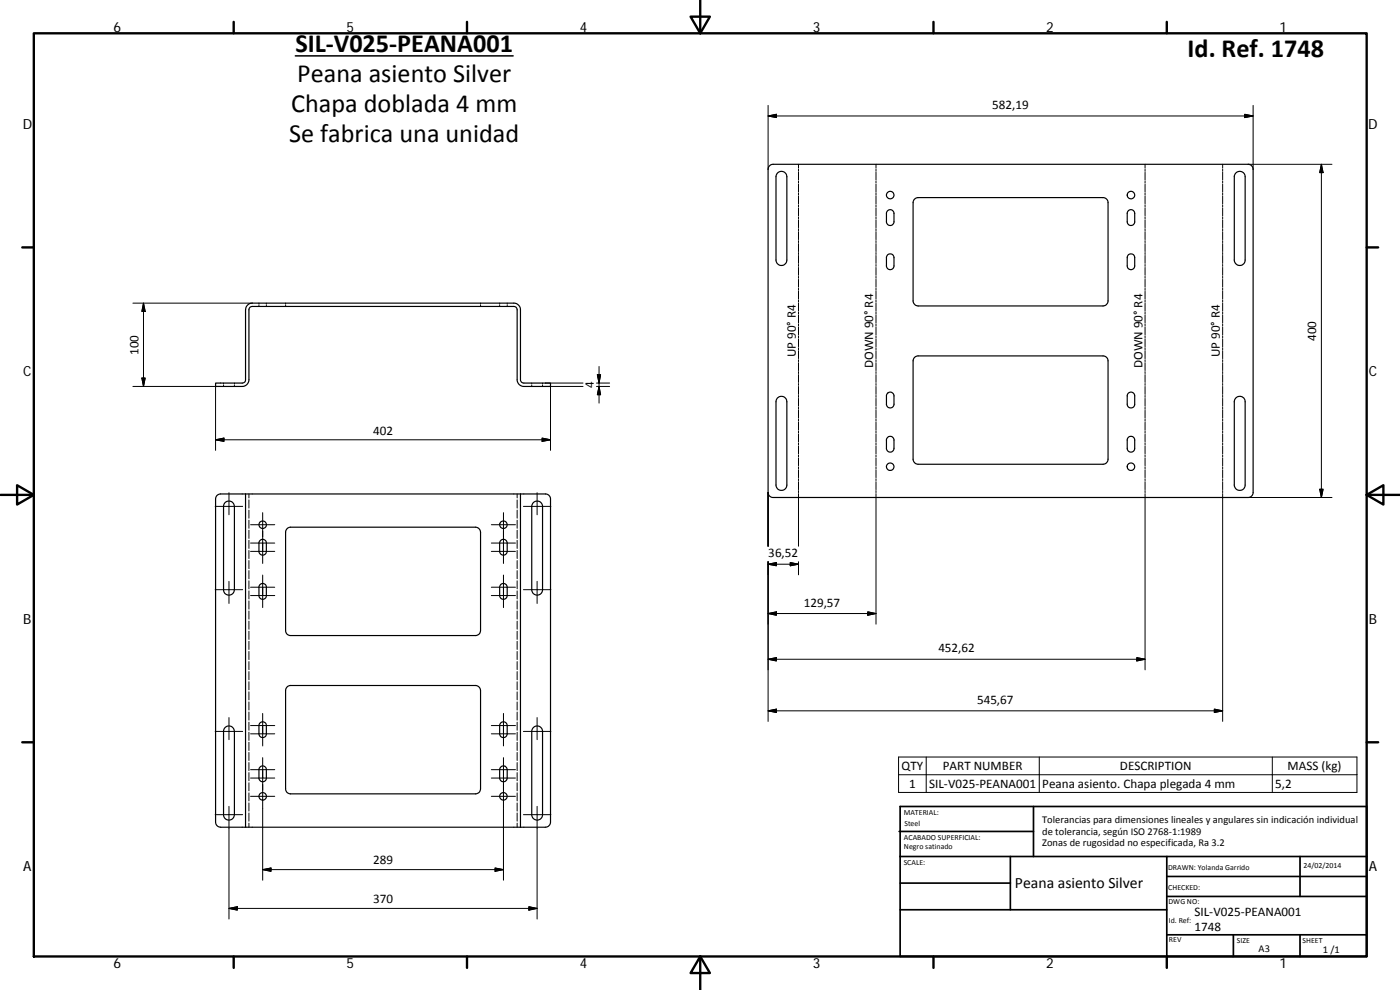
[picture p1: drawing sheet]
<svg xmlns="http://www.w3.org/2000/svg" width="420mm" height="297mm" viewBox="0 0 420 297" stroke-linecap="round" stroke-linejoin="round" font-family="sans-serif">
<g fill="none" stroke="#000" stroke-width=".36">
<path d="M231 49.7l1-.4h142.6a1.56 1.56 0 0 1 1.5 1.5v97a1.52 1.52 0 0 1-1.5 1.5h-142.6a1.48 1.48 0 0 1-1.5-1.5v-97zM233.3 51.9a1.63 1.63 0 0 1 1.8-.4 1.63 1.63 0 0 1 1 1.5v25a1.63 1.63 0 0 1-1.6 1.7 1.63 1.63 0 0 1-1.6-1.7v-25zM274.7 59.5l.8-.2h55.5a1.52 1.52 0 0 1 1.5 1.5v29.5a1.56 1.56 0 0 1-1.5 1.5h-55.5a1.6 1.6 0 0 1-1.5-1.5v-29.5l.3-.9zM371.1 51.7a1.63 1.63 0 0 1 1.7-.1 1.63 1.63 0 0 1 .9 1.4v25a1.63 1.63 0 0 1-1.6 1.7 1.63 1.63 0 0 1-1.7-1.7v-25l.3-.8zM266.5 76.4a1.14 1.14 0 0 1 1.2-.1 1.14 1.14 0 0 1 .6 1v2.5a1.13 1.13 0 0 1-1.1 1.1 1.13 1.13 0 0 1-1.2-1.1l.1-2.8zM266.5 63.2a1.12 1.12 0 0 1 1.2-.2 1.12 1.12 0 0 1 .6 1v2.5a1.13 1.13 0 0 1-1.1 1.2 1.13 1.13 0 0 1-1.2-1.2l.1-2.7zM338.7 63.2a1.12 1.12 0 0 1 1.2-.2 1.12 1.12 0 0 1 .6 1v2.5a1.12 1.12 0 0 1-1.1 1.2 1.12 1.12 0 0 1-1.1-1.2v-2.7zM338.7 76.4a1.14 1.14 0 0 1 1.2-.1 1.14 1.14 0 0 1 .6 1v2.5a1.12 1.12 0 0 1-1.1 1.1 1.12 1.12 0 0 1-1.1-1.1v-2.8zM74.4 91.4l1.3-.4h78.5a2 2 0 0 1 2 1.9v21.3l.4 .5 .6 .2h8v1.1h-8a2.04 2.04 0 0 1-2-2.1v-21l-.4-.8-.6-.2-78.7 .1-.6 .3-.2 .6v21a2.04 2.04 0 0 1-2 2.1h-8v-1.1h8l.6-.2 .3-.3 .1-21.5 .1-.7zM233.3 119.4a1.65 1.65 0 0 1 1.8-.4 1.65 1.65 0 0 1 1 1.5v25a1.63 1.63 0 0 1-1.6 1.6 1.63 1.63 0 0 1-1.6-1.6v-25zM266.5 117.9a1.14 1.14 0 0 1 1.2-.1 1.14 1.14 0 0 1 .6 1v2.5a1.13 1.13 0 0 1-1.1 1.1 1.13 1.13 0 0 1-1.2-1.1l.1-2.8zM274.5 107.2l1-.4h55.5a1.52 1.52 0 0 1 1.5 1.5v29.5a1.56 1.56 0 0 1-1.5 1.5h-55.5a1.6 1.6 0 0 1-1.5-1.5v-29.5z"/>
<path d="M338.7 117.9a1.14 1.14 0 0 1 1.2-.1 1.14 1.14 0 0 1 .6 1v2.5a1.12 1.12 0 0 1-1.1 1.1 1.12 1.12 0 0 1-1.1-1.1v-2.8zM370.9 119.4a1.63 1.63 0 0 1 1.8-.4 1.63 1.63 0 0 1 1 1.5v25a1.63 1.63 0 0 1-1.6 1.6 1.63 1.63 0 0 1-1.7-1.6v-25zM266.5 131.2a1.11 1.11 0 0 1 1.2-.2 1.11 1.11 0 0 1 .6 1v2.5a1.13 1.13 0 0 1-1.1 1.2 1.13 1.13 0 0 1-1.2-1.2l.1-2.7zM338.7 131.2a1.11 1.11 0 0 1 1.2-.2 1.11 1.11 0 0 1 .6 1v2.5a1.12 1.12 0 0 1-1.1 1.2 1.12 1.12 0 0 1-1.1-1.2v-2.7zM67.5 150.9a1.65 1.65 0 0 1 1.8-.5 1.65 1.65 0 0 1 1 1.5v25a1.63 1.63 0 0 1-1.6 1.7 1.63 1.63 0 0 1-1.6-1.7v-25zM73.7 148.2h-7.5a1.48 1.48 0 0 0-1.5 1.5v97a1.56 1.56 0 0 0 1.5 1.5h7.5M73.7 148.2h82.5M73.7 148.2v100h82.5M86.1 158.6l1.1-.4h55.5a1.56 1.56 0 0 1 1.5 1.5v29.5a1.48 1.48 0 0 1-1.5 1.5h-55.5a1.45 1.45 0 0 1-1.5-1.5v-29.5zM156.2 148.2h7.5a1.52 1.52 0 0 1 1.5 1.5v97a1.6 1.6 0 0 1-1.5 1.5h-7.5M156.2 148.2v100M160 150.9a1.62 1.62 0 0 1 1.8-.5 1.62 1.62 0 0 1 1 1.5v25a1.62 1.62 0 0 1-1.6 1.7 1.62 1.62 0 0 1-1.6-1.7v-25z"/>
<path d="M78 175.5a1.11 1.11 0 0 1 1.2-.4 1.11 1.11 0 0 1 .7 1.1v2.5a1.11 1.11 0 0 1-1.1 1.1 1.11 1.11 0 0 1-1.1-1.1v-2.5zM78.1 162.1a1.1 1.1 0 0 1 1.2-.2 1.1 1.1 0 0 1 .6 1v2.5a1.11 1.11 0 0 1-1.1 1.2 1.11 1.11 0 0 1-1.1-1.2v-2.7zM150.2 175.5a1.14 1.14 0 0 1 1.3-.4 1.14 1.14 0 0 1 .7 1.1v2.5a1.13 1.13 0 0 1-1.1 1.1 1.13 1.13 0 0 1-1.1-1.1v-2.5zM150.2 162.2a1.13 1.13 0 0 1 1.3-.3 1.13 1.13 0 0 1 .7 1v2.5a1.13 1.13 0 0 1-1.1 1.2 1.13 1.13 0 0 1-1.1-1.2v-2.5zM67.5 218.4a1.64 1.64 0 0 1 1.8-.5 1.64 1.64 0 0 1 1 1.6v24.9a1.63 1.63 0 0 1-1.6 1.7 1.63 1.63 0 0 1-1.6-1.7v-24.9zM78 217a1.11 1.11 0 0 1 1.2-.4 1.11 1.11 0 0 1 .7 1.1v2.5a1.11 1.11 0 0 1-1.1 1.1 1.11 1.11 0 0 1-1.1-1.1v-2.5zM86.1 206.1l1.1-.4h55.5a1.56 1.56 0 0 1 1.5 1.5v29.5a1.48 1.48 0 0 1-1.5 1.5h-55.5a1.45 1.45 0 0 1-1.5-1.5v-29.5zM150.2 217a1.14 1.14 0 0 1 1.3-.4 1.14 1.14 0 0 1 .7 1.1v2.5a1.13 1.13 0 0 1-1.1 1.1 1.13 1.13 0 0 1-1.1-1.1v-2.5zM160 218.4a1.61 1.61 0 0 1 1.8-.5 1.61 1.61 0 0 1 1 1.6v24.9a1.62 1.62 0 0 1-1.6 1.7 1.62 1.62 0 0 1-1.6-1.7v-24.9zM78.1 230.1a1.1 1.1 0 0 1 1.2-.2 1.1 1.1 0 0 1 .6 1v2.5a1.11 1.11 0 0 1-1.1 1.2 1.11 1.11 0 0 1-1.1-1.2v-2.7zM150.4 230.1a1.12 1.12 0 0 1 1.2-.2 1.12 1.12 0 0 1 .6 1v2.5a1.13 1.13 0 0 1-1.1 1.2 1.13 1.13 0 0 1-1.1-1.2v-2.7z"/>
<circle cx="267.2" cy="58.5" r="1.13"/>
<circle cx="339.4" cy="58.5" r="1.12"/>
<circle cx="78.8" cy="157.4" r="1.12"/>
<circle cx="151.1" cy="157.4" r="1.12"/>
<circle cx="267.2" cy="140" r="1.13"/>
<circle cx="339.4" cy="140" r="1.12"/>
<circle cx="78.8" cy="238.9" r="1.13"/>
<circle cx="151.1" cy="238.9" r="1.13"/>
</g>
<g fill="none" stroke="#000" stroke-width=".3">
<path d="M230.5 31.6v19.2M230.5 34.8l2.5-.5v1zM230.5 34.8h145.6M373.6 34.3l2.5 .5-2.5 .5zM376.1 31.6v19.2M239.6 49.3v1.2M239.6 50.8v.6M239.6 51.7v2.3M239.6 54.4v.5M239.6 55.2v2.4M239.6 57.9v.6M239.6 58.8v2.4"/>
<path d="M262.9 49.3v1.2M262.9 50.8v.6M262.9 51.7v2.3M262.9 54.4v.5M262.9 55.2v2.4M262.9 57.9v.6M262.9 58.8v2.4M343.7 49.3v1.2M343.7 50.8v.6M343.7 51.7v2.3M343.7 54.4v.5M343.7 55.2v2.4"/>
<path d="M343.7 57.9v.6M343.7 58.8v2.4M366.9 49.3v1.2M366.9 50.8v.6M366.9 51.7v2.3M366.9 54.4v.5M366.9 55.2v2.4M366.9 57.9v.6M366.9 58.8v2.4M374.6 49.3h25.1M396.6 49.3l.5 2.5h-1zM396.6 49.3v100"/>
<path d="M239.6 61.5v.6M239.6 62.4v2.4M239.6 65.1v.6M239.6 66v2.3M239.6 68.6v.6M239.6 69.5v2.4M239.6 72.2v.6M239.6 73.1v2.4M239.6 75.8v.6M239.6 76.6v2.4M239.6 79.4v.5M262.9 61.5v.6"/>
<path d="M262.9 62.4v2.4M262.9 65.1v.6M262.9 66v2.3M262.9 68.6v.6M262.9 69.5v2.4M262.9 72.2v.6M262.9 73.1v2.4M262.9 75.8v.6M262.9 76.6v2.4M262.9 79.4v.5M343.7 61.5v.6M343.7 62.4v2.4"/>
<path d="M343.7 65.1v.6M343.7 66v2.3M343.7 68.6v.6M343.7 69.5v2.4M343.7 72.2v.6M343.7 73.1v2.4M343.7 75.8v.6M343.7 76.6v2.4M343.7 79.4v.5M366.9 61.5v.6M366.9 62.4v2.4M366.9 65.1v.6"/>
<path d="M366.9 66v2.3M366.9 68.6v.6M366.9 69.5v2.4M366.9 72.2v.6M366.9 73.1v2.4M366.9 75.8v.6M366.9 76.6v2.4M366.9 79.4v.5M39.9 91h35.8M43.1 91v25M43.1 91l.5 2.5h-1zM77.7 91v.3"/>
<path d="M77.7 91.6v.3M79.9 91v.3M79.9 91.6v.3M85.7 91v.3M85.7 91.6v.3M144.2 91v.3M144.2 91.6v.3M150 91v.3M150 91.6v.3M152.2 91v.3M152.2 91.6v.3M239.6 80.2v2.4"/>
<path d="M239.6 82.9v.6M239.6 83.8v2.4M239.6 86.5v.6M239.6 87.4v2.4M239.6 90.1v.6M239.6 91v2.3M239.6 93.6v.6M239.6 94.5v2.4M239.6 97.2v.6M239.6 98.1v2.4M262.9 80.2v2.4M262.9 82.9v.6"/>
<path d="M262.9 83.8v2.4M262.9 86.5v.6M262.9 87.4v2.4M262.9 90.1v.6M262.9 91v2.3M262.9 93.6v.6M262.9 94.5v2.4M262.9 97.2v.6M262.9 98.1v2.4M343.7 80.2v2.4M343.7 82.9v.6M343.7 83.8v2.4"/>
<path d="M343.7 86.5v.6M343.7 87.4v2.4M343.7 90.1v.6M343.7 91v2.3M343.7 93.6v.6M343.7 94.5v2.4M343.7 97.2v.6M343.7 98.1v2.4M366.9 80.2v2.4M366.9 82.9v.6M366.9 83.8v2.4M366.9 86.5v.6"/>
<path d="M366.9 87.4v2.4M366.9 90.1v.6M366.9 91v2.3M366.9 93.6v.6M366.9 94.5v2.4M366.9 97.2v.6M366.9 98.1v2.4M39.9 116h26.3M42.6 113.4h1l-.5 2.6zM64.7 116v19.1M67.1 114.9v.4M67.1 115.6v.4"/>
<path d="M70.3 114.9v.4M70.3 115.6v.4M159.6 114.9v.4M159.6 115.6v.4M162.8 114.9v.4M162.8 115.6v.4M163.7 116h11.3M163.7 114.9h11.3M165.2 116v19.1M179 116h4M179 114.9h4M179.3 112.4h.9l-.4 2.5z"/>
<path d="M179.8 110v10.9M179.8 116l.4 2.4h-.9zM239.6 100.8v.6M239.6 101.7v2.3M239.6 104.3v.6M239.6 105.2v2.4M239.6 107.9v.6M239.6 108.8v2.4M239.6 111.5v.6M239.6 112.4v2.3M239.6 115.1v.5M239.6 116v2.3"/>
<path d="M239.6 118.6v.6M239.6 119.5v2.4M262.9 100.8v.6M262.9 101.7v2.3M262.9 104.3v.6M262.9 105.2v2.4M262.9 107.9v.6M262.9 108.8v2.4M262.9 111.5v.6M262.9 112.4v2.3M262.9 115.1v.5M262.9 116v2.3"/>
<path d="M262.9 118.6v.6M262.9 119.5v2.4M343.7 100.8v.6M343.7 101.7v2.3M343.7 104.3v.6M343.7 105.2v2.4M343.7 107.9v.6M343.7 108.8v2.4M343.7 111.5v.6M343.7 112.4v2.3M343.7 115.1v.5M343.7 116v2.3"/>
<path d="M343.7 118.6v.6M343.7 119.5v2.4M366.9 100.8v.6M366.9 101.7v2.3M366.9 104.3v.6M366.9 105.2v2.4M366.9 107.9v.6M366.9 108.8v2.4M366.9 111.5v.6M366.9 112.4v2.3M366.9 115.1v.5M366.9 116v2.3"/>
<path d="M366.9 118.6v.6M366.9 119.5v2.4M64.7 132l2.5-.6v1zM64.7 132h100.5M162.7 131.4l2.5 .6-2.5 .4zM239.6 122.2v.6M239.6 123.1v2.4M239.6 125.8v.6M239.6 126.7v2.4M239.6 129.3v.6M239.6 130.2v2.4M239.6 132.9v.6"/>
<path d="M239.6 133.8v2.4M239.6 136.5v.6M239.6 137.4v2.3M262.9 122.2v.6M262.9 123.1v2.4M262.9 125.8v.6M262.9 126.7v2.4M262.9 129.3v.6M262.9 130.2v2.4M262.9 132.9v.6M262.9 133.8v2.4M262.9 136.5v.6"/>
<path d="M262.9 137.4v2.3M343.7 122.2v.6M343.7 123.1v2.4M343.7 125.8v.6M343.7 126.7v2.4M343.7 129.3v.6M343.7 130.2v2.4M343.7 132.9v.6M343.7 133.8v2.4M343.7 136.5v.6M343.7 137.4v2.3M366.9 122.2v.6"/>
<path d="M366.9 123.1v2.4M366.9 125.8v.6M366.9 126.7v2.4M366.9 129.3v.6M366.9 130.2v2.4M366.9 132.9v.6M366.9 133.8v2.4M366.9 136.5v.6M366.9 137.4v2.3M64.6 151.9h8.2M68.7 147.8v6.7M74.7 148.2v1.2"/>
<path d="M74.7 150v2.4M74.7 153.1v2.4M74.7 156.1v2.4M74.7 159.1v2.4M75.2 157.4h7.3M78.8 153.8v15.3M147.5 157.4h7.2M151.1 153.8v15.3M155.2 148.2v1.2M155.2 150v2.4M155.2 153.1v2.4M155.2 156.1v2.4"/>
<path d="M155.2 159.1v2.4M157.1 151.9h8.2M161.2 147.8v6.7M230.5 147.8v16.1M239.6 140.1v.6M239.6 140.9v2.4M239.6 143.6v.6M239.6 144.5v2.4M239.6 147.2v.6M239.6 148.1v15.8M262.9 140.1v.6M262.9 140.9v2.4"/>
<path d="M262.9 143.6v.6M262.9 144.5v2.4M262.9 147.2v.6M262.9 148.1v39.2M343.7 140.1v.6M343.7 140.9v2.4M343.7 143.6v.6M343.7 144.5v2.4M343.7 147.2v.6M343.7 148.1v52.9M366.9 140.1v.6M366.9 140.9v2.4"/>
<path d="M366.9 143.6v.6M366.9 144.5v2.4M366.9 147.2v.6M366.9 148.1v68.4M374.6 149.3h25.1M396.1 146.8h1l-.5 2.5zM64.6 176.9h8.2M68.7 174.4v6.7M74.7 162.1v2.4M74.7 165.2v2.4M74.7 168.2v2.4M74.7 171.2v2.5"/>
<path d="M74.7 174.3v2.4M74.7 177.3v2.4M75.2 162.9h7.3M75.2 176.2h7.3M75.2 178.7h3.6M75.2 165.4h7.3M78.8 176.2v2.5h3.7M78.8 172.6v9.7M147.5 162.9h7.2M147.5 176.2h7.2M147.5 178.7h7.2M147.5 165.4h3.6"/>
<path d="M151.1 162.9v2.5h3.6M151.1 172.6v9.7M155.2 162.1v2.4M155.2 165.2v2.4M155.2 168.2v2.4M155.2 171.2v2.5M155.2 174.3v2.4M155.2 177.3v2.4M157.1 176.9h8.2M161.2 174.4v6.7M230.5 169.3l2.5-.5v1zM230.5 169.3h9.1"/>
<path d="M230.5 168.5v48M237.2 168.8l2.4 .5-2.4 .5zM239.6 168.5v4M74.7 180.3v2.5M74.7 183.3v2.5M74.7 186.4v2.4M74.7 189.4v2.4M74.7 192.4v2.5M74.7 195.5v2.4M74.7 198.5v2.4M155.2 180.3v2.5M155.2 183.3v2.5"/>
<path d="M155.2 186.4v2.4M155.2 189.4v2.4M155.2 192.4v2.5M155.2 195.5v2.4M155.2 198.5v2.4M230.5 184.1l2.5-.5v1zM230.5 197.8l2.5-.5v1zM230.5 184.1h32.4M230.5 197.8h113.2M260.4 183.6l2.5 .5-2.5 .5zM341.2 197.3l2.5 .5-2.5 .5zM64.6 219.5h8.2"/>
<path d="M68.7 215.3v6.6M74.7 201.5v2.5M74.7 204.6v2.4M74.7 207.6v2.4M74.7 210.6v2.4M74.7 213.6v2.5M74.7 216.7v2.4M74.7 219.7v2.4M75.2 217.7h7.3M78.8 217.7v2.5h3.7M78.8 214.1v9.7M147.5 217.7h7.2"/>
<path d="M151.1 217.7v2.5h3.6M151.1 214.1v9.7M155.2 201.5v2.5M155.2 204.6v2.4M155.2 207.6v2.4M155.2 210.6v2.4M155.2 213.6v2.5M155.2 216.7v2.4M155.2 219.7v2.4M157.1 219.5h8.2M161.2 215.3v6.6M230.5 213.3l2.5-.5v1z"/>
<path d="M230.5 213.3h136.4M364.4 212.8l2.5 .5-2.5 .5zM74.7 222.7v2.5M74.7 225.8v2.4M74.7 228.8v2.4M74.7 231.8v2.5M74.7 234.9v2.4M74.7 237.9v2.4M75.2 238.9h7.3M75.2 220.2h3.6M75.2 230.9h7.3M75.2 233.4h3.6"/>
<path d="M78.8 230.9v2.5h3.7M78.8 227.3v36.8M147.5 238.9h7.2M147.5 220.2h3.6M147.5 230.9h7.2M147.5 233.4h7.2M151.1 227.3v36.8M155.2 222.7v2.5M155.2 225.8v2.4M155.2 228.8v2.4M155.2 231.8v2.5M155.2 234.9v2.4"/>
<path d="M155.2 237.9v2.4M269.7 227.1h137.5v10.7h-137.5zM269.7 232.5h137.5M278 227.1v10.7M311.9 227.1v10.7M381.8 227.1v10.7M64.6 244.4h8.2M68.7 241.9v33.8M74.7 240.9v2.5M74.7 243.9v2.5M74.7 247v1.2M155.2 240.9v2.5"/>
<path d="M155.2 243.9v2.5M155.2 247v1.2M157.1 244.4h8.2M161.2 241.9v33.8M68.7 272.6l2.5-.5v1zM68.7 272.6h92.5M78.8 260.9l2.5-.5v1zM78.8 260.9h72.3M148.6 260.4l2.5 .5-2.5 .5zM158.7 272.1l2.5 .5-2.5 .5z"/>
</g>
<g fill="none" stroke="#000" stroke-width=".71">
<path d="M10.1 10h400.1v277h-400.1zM70.1 6.6v3.4M140.2 6.6v3.4M207.3 5h5.8l-2.9 5zM210.2 0v10M280.2 6.6v3.4M350.2 6.6v3.4M6.7 74.2h3.4M410.2 74.2h3.4M.2 148.5h9.9M5.1 145.6l5 2.9-5 2.9zM410.2 148.5l5-2.9v5.8z"/>
<path d="M410.2 148.5h9.9M6.7 222.7h3.4M410.2 222.7h3.4M70.1 287v3.4M140.2 287v3.4M210.2 287l2.9 5h-5.8zM210.2 287v10M280.2 287v3.4M350.2 287v3.4"/>
</g>
<g fill="none" stroke="#000" stroke-width=".51">
<path d="M269.8 249.5h40.4M270.1 257h140.1M270.1 242h140.1v45h-140.1zM303.2 257v16M310.2 242v15M350.2 257v30M390.2 257v12M270.1 273h80.1M270.1 265h33.1M350.2 269h60M350.2 263h60M350.2 280.5h60"/>
<path d="M370.2 280.5v6.5M390.2 280.5v6.5"/>
</g>
<g fill="#000" stroke="#000" stroke-width=".3">
<path d="M230.5 34.8l2.5-.5v1zM373.6 34.3l2.5 .5-2.5 .5zM396.6 49.3l.5 2.5h-1zM43.1 91l.5 2.5h-1zM42.6 113.4h1l-.5 2.6zM179.3 112.4h.9l-.4 2.5zM179.8 116l.4 2.4h-.9zM64.7 132l2.5-.6v1zM162.7 131.4l2.5 .6-2.5 .4zM396.1 146.8h1l-.5 2.5zM230.5 169.3l2.5-.5v1zM237.2 168.8l2.4 .5-2.4 .5z"/>
<path d="M230.5 184.1l2.5-.5v1zM230.5 197.8l2.5-.5v1zM260.4 183.6l2.5 .5-2.5 .5zM341.2 197.3l2.5 .5-2.5 .5zM230.5 213.3l2.5-.5v1zM364.4 212.8l2.5 .5-2.5 .5zM68.7 272.6l2.5-.5v1zM78.8 260.9l2.5-.5v1zM148.6 260.4l2.5 .5-2.5 .5zM158.7 272.1l2.5 .5-2.5 .5z"/>
</g>
<path d="M88.6 16.8h65.4" fill="none" stroke="#000" stroke-width=".46"/>
<g font-size="7.9">
<text x="88.6" y="15.7">SIL‐V025‐PEANA001</text>
<text x="356.4" y="17.1">Id. Ref. 1748</text>
<text x="89.2" y="24.7">Peana asiento Silver</text>
<text x="87.4" y="33.7">Chapa doblada 4 mm</text>
<text x="86.8" y="42.7">Se fabrica una unidad</text>
</g>
<text font-size="4.7" x="304.6" y="266.6">Peana asiento Silver</text>
<g font-size="4.2">
<text x="34" y="9.6">6</text>
<text x="104" y="9.6">5</text>
<text x="174" y="9.6">4</text>
<text x="244" y="9.6">3</text>
<text x="314" y="9.6">2</text>
<text x="384" y="9.6">1</text>
<text x="6.8" y="38.7">D</text>
<text x="410.6" y="38.7">D</text>
<text x="7" y="112.9">C</text>
<text x="410.8" y="112.9">C</text>
<text x="7" y="187.1">B</text>
<text x="410.8" y="187.1">B</text>
<text x="7" y="261.3">A</text>
<text x="410.8" y="261.3">A</text>
<text x="34" y="290.4">6</text>
<text x="104" y="290.4">5</text>
<text x="174" y="290.4">4</text>
<text x="244" y="290.4">3</text>
<text x="314" y="290.4">2</text>
<text x="384" y="290.4">1</text>
</g>
<g font-size="3.9">
<text x="297.8" y="32.7">582,19</text>
<text x="41.5" y="106.4" transform="rotate(-90 41.5 106.4)">100</text>
<text x="238.8" y="107.2" transform="rotate(-90 238.8 107.2)">UP 90° R4</text>
<text x="366.1" y="107.2" transform="rotate(-90 366.1 107.2)">UP 90° R4</text>
<text x="395" y="102.3" transform="rotate(-90 395 102.3)">400</text>
<text x="262.1" y="110.5" transform="rotate(-90 262.1 110.5)">DOWN 90° R4</text>
<text x="342.9" y="110.5" transform="rotate(-90 342.9 110.5)">DOWN 90° R4</text>
<text x="178.3" y="116.5" transform="rotate(-90 178.3 116.5)">4</text>
<text x="112" y="130.4">402</text>
<text x="230.6" y="167.2">36,52</text>
<text x="241.2" y="182">129,57</text>
<text x="281.6" y="195.7">452,62</text>
<text x="293.2" y="211.2">545,67</text>
<text x="270.6" y="231.1">QTY</text>
<text x="283" y="231">PART NUMBER</text>
<text x="336.1" y="231.1">DESCRIPTION</text>
<text x="386.4" y="231.2">MASS (kg)</text>
<text x="272.8" y="236.4">1</text>
<text x="278.9" y="236.4">SIL‐V025‐PEANA001</text>
<text x="312.8" y="236.4">Peana asiento. Chapa plegada 4 mm</text>
<text x="382.7" y="236.4">5,2</text>
<text x="112" y="259.4">289</text>
<text x="112" y="271">370</text>
<text x="358.5" y="274.9">SIL‐V025‐PEANA001</text>
<text x="358.5" y="279.4">1748</text>
</g>
<g font-size="3.1">
<text x="312.8" y="246.8">Tolerancias para dimensiones lineales y angulares sin indicación individual</text>
<text x="312.8" y="250.4">de tolerancia, según ISO 2768‐1:1989</text>
<text x="312.8" y="254">Zonas de rugosidad no especificada, Ra 3.2</text>
<text x="377.7" y="285.6">A3</text>
<text x="397" y="285.9">1 /1</text>
</g>
<g font-size="2.4">
<text x="271.2" y="244.4">MATERIAL:</text>
<text x="271.3" y="251.9">ACABADO SUPERFICIAL:</text>
<text x="271.4" y="247.9">Steel</text>
<text x="271.3" y="254.6">Negro satinado</text>
<text x="271.2" y="259.7">SCALE:</text>
<text x="350.6" y="260.9">DRAWN: Yolanda Garrido</text>
<text x="391.2" y="260.6">24/02/2014</text>
<text x="350.6" y="267">CHECKED:</text>
<text x="350.7" y="271.4">DWG NO:</text>
<text x="350.8" y="276.8">Id. Ref:</text>
<text x="350.8" y="282.8">REV</text>
<text x="371.2" y="282.9">SIZE</text>
<text x="390.9" y="282.9">SHEET</text>
</g>
</svg>
